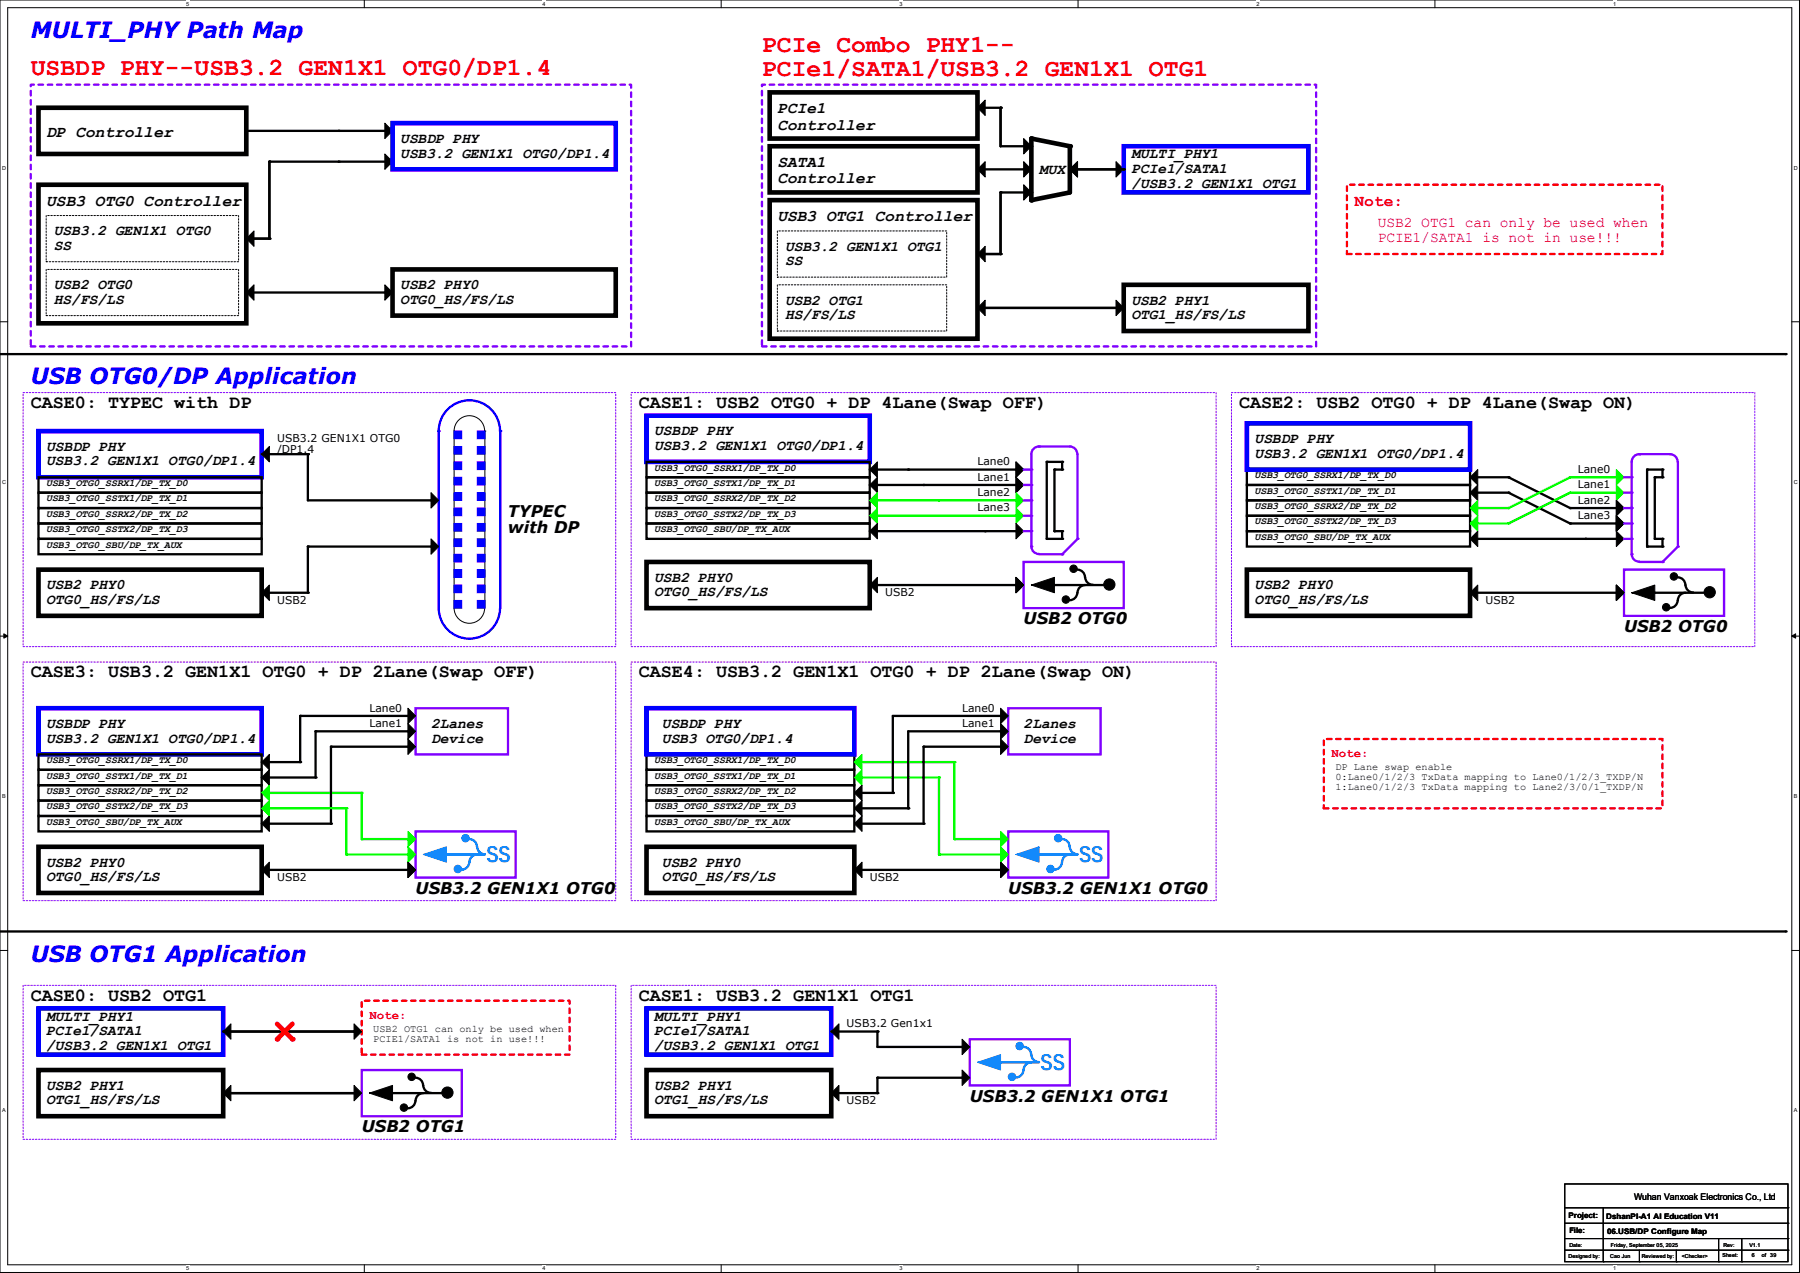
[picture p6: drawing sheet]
<svg xmlns="http://www.w3.org/2000/svg" width="297mm" height="210mm" viewBox="0 0 297 210" stroke-linecap="round" stroke-linejoin="round" font-family="sans-serif">
<path d="M0 0h296.9v209.9h-296.9zM1.3 1.3h294.4v207.4h-294.4z" fill="none" stroke="#000" stroke-width=".17"/>
<g fill="#fff">
<path d="M30.7 .1h.5v1h-.5z"/>
<path d="M30.7 208.8h.5v1h-.5z"/>
</g>
<path d="M60.1 0v1.3M60.1 208.7v1.2" fill="none" stroke="#000" stroke-width=".17"/>
<g fill="#fff">
<path d="M89.5 .1h.5v1h-.5z"/>
<path d="M89.5 208.8h.5v1h-.5z"/>
</g>
<path d="M119 0v1.3M119 208.7v1.2" fill="none" stroke="#000" stroke-width=".17"/>
<g fill="#fff">
<path d="M148.4 .1h.5v1h-.5z"/>
<path d="M148.4 208.8h.5v1h-.5z"/>
</g>
<path d="M177.9 0v1.3M177.9 208.7v1.2" fill="none" stroke="#000" stroke-width=".17"/>
<g fill="#fff">
<path d="M207.3 .1h.5v1h-.5z"/>
<path d="M207.3 208.8h.5v1h-.5z"/>
</g>
<path d="M236.8 0v1.3M236.8 208.7v1.2" fill="none" stroke="#000" stroke-width=".17"/>
<g fill="#fff">
<path d="M266.2 .1h.5v1h-.5z"/>
<path d="M266.2 208.8h.5v1h-.5z"/>
<path d="M.3 27.2h.7v1h-.7z"/>
<path d="M296 27.2h.6v1h-.6z"/>
<path d="M.3 79h.7v1h-.7z"/>
<path d="M296 79h.6v1h-.6z"/>
</g>
<path d="M0 53.1h1.3M295.7 53.1h1.2" fill="none" stroke="#000" stroke-width=".17"/>
<g fill="#fff">
<path d="M.3 130.9h.6v1h-.6z"/>
<path d="M296 130.9h.6v1h-.6z"/>
</g>
<path d="M0 104.9h1.3M295.7 104.9h1.2" fill="none" stroke="#000" stroke-width=".17"/>
<path d="M.6 104.6l.7 .3-.7 .4zM295.7 104.9l.6-.3v.7z" fill="#000" stroke="#000" stroke-width=".17"/>
<g fill="#fff">
<path d="M.3 182.7h.6v1h-.6z"/>
<path d="M296 182.7h.5v1h-.5z"/>
</g>
<path d="M0 156.8h1.3M295.7 156.8h1.2" fill="none" stroke="#000" stroke-width=".17"/>
<path d="M3.8 64.8h97.8v41.9h-97.8zM104.1 64.8h96.6v41.9h-96.6zM203.2 64.8h86.4v41.9h-86.4zM3.8 109.2h97.8v39.4h-97.8zM104.1 109.2h96.6v39.4h-96.6zM3.8 162.6h97.8v25.4h-97.8zM104.1 162.6h96.6v25.4h-96.6z" fill="none" stroke="#7f00ff" stroke-width=".17" stroke-dasharray=".3 .3"/>
<path d="M5.1 14h99v43.1h-99zM125.7 14h91.5v43.1h-91.5z" fill="none" stroke="#7f00ff" stroke-width=".38" stroke-dasharray=".8 .8"/>
<path d="M222.3 30.5h52v11.4h-52zM218.4 121.9h55.9v11.5h-55.9zM59.7 165.1h34.3v8.9h-34.3z" fill="none" stroke="#f00" stroke-width=".38" stroke-dasharray=".8 .8"/>
<g fill="none" stroke="#000" stroke-width=".38">
<path d="M161.3 17.8h3.8v6.3h5.1M40.6 21.6h24.2M64.8 26.7h-20.3v12.7h-3.9M162.6 27.9h6.3M170.2 31.7h-5.1v10.2h-3.8M176.5 27.9h8.9M0 58.4h294.6M40.6 48.3h22.9M161.3 50.8h24.1M6.4 78.7h36.8v2.6h-36.8zM106.7 78.7h36.8v2.6h-36.8zM106.7 76.2h36.8v2.5h-36.8z"/>
<path d="M205.7 77.5h36.9v2.5h-36.9zM6.4 86.4h36.8v2.5h-36.8zM6.4 83.8h36.8v2.6h-36.8zM6.4 81.3h36.8v2.5h-36.8zM6.4 88.9h36.8v2.5h-36.8zM106.7 86.4h36.8v2.5h-36.8zM106.7 83.8h36.8v2.6h-36.8zM106.7 81.3h36.8v2.5h-36.8zM205.7 85.1h36.9v2.5h-36.9zM205.7 82.6h36.9v2.5h-36.9zM205.7 80h36.9v2.6h-36.9zM205.7 87.6h36.9v2.6h-36.9z"/>
<path d="M6.4 127h36.8v2.5h-36.8zM6.4 134.6h36.8v2.6h-36.8zM6.4 132.1h36.8v2.5h-36.8zM6.4 124.5h36.8v2.5h-36.8zM6.4 129.5h36.8v2.6h-36.8zM106.7 129.5h34.3v2.6h-34.3zM106.7 124.5h34.3v2.5h-34.3zM106.7 132.1h34.3v2.5h-34.3zM106.7 127h34.3v2.5h-34.3zM106.7 134.6h34.3v2.6h-34.3z"/>
</g>
<g fill="#000">
<circle cx="165.1" cy="17.8" r=".19"/>
<circle cx="44.5" cy="26.7" r=".19"/>
<circle cx="44.5" cy="39.4" r=".19"/>
<circle cx="55.9" cy="26.7" r=".19"/>
<circle cx="55.9" cy="21.6" r=".19"/>
<circle cx="64.8" cy="21.6" r=".19"/>
<circle cx="64.8" cy="26.7" r=".19"/>
<circle cx="165.1" cy="31.7" r=".19"/>
<circle cx="168.9" cy="27.9" r=".19"/>
<circle cx="170.2" cy="31.7" r=".19"/>
<circle cx="170.2" cy="24.1" r=".19"/>
<circle cx="170.2" cy="22.9" r=".38"/>
<circle cx="170.2" cy="33" r=".38"/>
<circle cx="176.5" cy="24.1" r=".38"/>
<circle cx="185.4" cy="27.9" r=".19"/>
<circle cx="63.5" cy="48.3" r=".19"/>
<circle cx="165.1" cy="41.9" r=".19"/>
<circle cx="185.4" cy="50.8" r=".19"/>
<circle cx="294.6" cy="58.4" r=".19"/>
</g>
<g fill="none" stroke="#000" stroke-width=".76">
<path d="M6.4 17.8h34.2v7.6h-34.2zM127 15.2h34.3v7.7h-34.3zM6.4 30.5h34.2v22.8h-34.2zM127 24.1h34.3v7.6h-34.3zM127 33h34.3v22.9h-34.3zM170.2 22.9l6.3 1.2v7.6l-6.3 1.3zM64.8 44.4h36.8v7.7h-36.8zM185.4 47h30.5v7.6h-30.5zM6.4 94h36.8v7.6h-36.8zM106.7 92.7h36.8v7.6h-36.8zM205.7 94h36.9v7.6h-36.9zM6.4 139.7h36.8v7.6h-36.8z"/>
<path d="M106.7 139.7h34.3v7.6h-34.3zM6.4 176.5h30.4v7.7h-30.4zM106.7 176.5h30.5v7.7h-30.5z"/>
</g>
<g fill="#000" stroke="#000" stroke-width=".17">
<path d="M162.6 16.5v2.5l-1.3-1.2z" fill-rule="evenodd"/>
<path d="M41.9 38.1v2.5l-1.3-1.2z" fill-rule="evenodd"/>
<path d="M63.5 20.3l1.3 1.3-1.3 1.3z" fill-rule="evenodd"/>
<path d="M63.5 25.4l1.3 1.3-1.3 1.2z" fill-rule="evenodd"/>
<path d="M161.3 27.9l1.3-1.2v2.5z" fill-rule="evenodd"/>
<path d="M168.9 22.9l1.3 1.2-1.3 1.3z" fill-rule="evenodd"/>
<path d="M168.9 26.7l1.3 1.2-1.3 1.3z" fill-rule="evenodd"/>
<path d="M168.9 30.5l1.3 1.2-1.3 1.3z" fill-rule="evenodd"/>
<path d="M176.5 27.9l1.3-1.2v2.5z" fill-rule="evenodd"/>
<path d="M176.5 27.9l1.3-1.2v2.5z" fill-rule="evenodd"/>
<path d="M184.2 26.7l1.2 1.2-1.2 1.3z" fill-rule="evenodd"/>
<path d="M40.6 48.3l1.3-1.3v2.5z" fill-rule="evenodd"/>
<path d="M63.5 47l1.3 1.3-1.3 1.2z" fill-rule="evenodd"/>
<path d="M161.3 41.9l1.3-1.3v2.6z" fill-rule="evenodd"/>
<path d="M161.3 50.8l1.3-1.3v2.6z" fill-rule="evenodd"/>
<path d="M184.2 49.5l1.2 1.3-1.2 1.3z" fill-rule="evenodd"/>
</g>
<path d="M7.6 35.6h31.8v7.6h-31.8zM128.3 38.1h27.9v7.6h-27.9zM7.6 44.4h31.8v7.7h-31.8zM128.3 47h27.9v7.6h-27.9z" fill="none" stroke="#000" stroke-width=".17" stroke-dasharray=".3 .3"/>
<path d="M64.8 20.3h36.8v7.6h-36.8zM185.4 24.1h30.5v7.6h-30.5zM6.4 71.1h36.8v7.6h-36.8zM106.7 68.6h36.8v7.6h-36.8zM205.7 69.9h36.9v7.6h-36.9zM6.4 116.8h36.8v7.7h-36.8zM106.7 116.8h34.3v7.7h-34.3zM6.4 166.4h30.4v7.6h-30.4zM106.7 166.4h30.5v7.6h-30.5z" fill="none" stroke="#00f" stroke-width=".76"/>
<path d="M176.5 73.7h-5a1.25 1.25 0 0 0-1.3 1.2" fill="none" stroke="#7f00ff" stroke-width=".38"/>
<circle cx="171.5" cy="73.7" r=".19" fill="#7f00ff"/>
<path d="M170.2 74.9v15.3M176.5 73.7a1.25 1.25 0 0 1 1.3 1.2" fill="none" stroke="#7f00ff" stroke-width=".38"/>
<circle cx="170.2" cy="90.2" r=".19" fill="#7f00ff"/>
<path d="M177.8 74.9v14" fill="none" stroke="#7f00ff" stroke-width=".38"/>
<circle cx="177.8" cy="88.9" r=".19" fill="#7f00ff"/>
<path d="M275.6 74.9h-5.1a1.25 1.25 0 0 0-1.3 1.3" fill="none" stroke="#7f00ff" stroke-width=".38"/>
<circle cx="270.5" cy="74.9" r=".19" fill="#7f00ff"/>
<path d="M269.2 76.2v15.2M275.6 74.9a1.25 1.25 0 0 1 1.2 1.3" fill="none" stroke="#7f00ff" stroke-width=".38"/>
<path d="M44.5 73.7v2.5l-1.3-1.3z" fill-rule="evenodd" fill="#000" stroke="#000" stroke-width=".17"/>
<circle cx="269.2" cy="91.4" r=".19" fill="#7f00ff"/>
<path d="M276.9 76.2v14" fill="none" stroke="#7f00ff" stroke-width=".38"/>
<circle cx="276.9" cy="90.2" r=".19" fill="#7f00ff"/>
<path d="M43.2 74.9h7.6M248.9 78.7l10.2 5.1M174 87.6v-10.1h1.3v-1.3h-2.6v12.7M273.1 88.9v-10.2h1.2v-1.2h-2.5v12.7" fill="none" stroke="#000" stroke-width=".38"/>
<g fill="#000">
<circle cx="50.8" cy="74.9" r=".19"/>
<circle cx="172.7" cy="76.2" r=".19"/>
<circle cx="174" cy="77.5" r=".19"/>
<circle cx="175.3" cy="77.5" r=".19"/>
<circle cx="175.3" cy="76.2" r=".19"/>
<circle cx="271.8" cy="77.5" r=".19"/>
<circle cx="273.1" cy="78.7" r=".19"/>
<circle cx="274.3" cy="77.5" r=".19"/>
<circle cx="274.3" cy="78.7" r=".19"/>
<circle cx="174" cy="87.6" r=".19"/>
<circle cx="259.1" cy="83.8" r=".19"/>
<circle cx="273.1" cy="88.9" r=".19"/>
</g>
<g fill="#000" stroke="#000" stroke-width=".17">
<path d="M144.8 76.2v2.5l-1.3-1.2z" fill-rule="evenodd"/>
<path d="M167.6 76.2l1.3 1.3-1.3 1.2z" fill-rule="evenodd"/>
<path d="M167.6 76.2l1.3 1.3-1.3 1.2z" fill-rule="evenodd"/>
<path d="M242.6 78.7l1.2-1.2v2.5z" fill-rule="evenodd"/>
</g>
<path d="M82.5 71.1v.1a5.1 5.1 0 0 0-5.1-5.2 5.1 5.1 0 0 0-5 5.2v29.1a5.1 5.1 0 0 0 5 5.1 5.1 5.1 0 0 0 5.1-5.1" fill="none" stroke="#00f" stroke-width=".38"/>
<path d="M168.9 92.7h16.5v7.6h-16.5zM268 94h16.5v7.6h-16.5zM68.6 116.8h15.2v7.7h-15.2zM166.4 116.8h15.2v7.7h-15.2zM68.6 137.2h16.5v7.6h-16.5zM166.4 137.2h16.5v7.6h-16.5zM59.7 176.5h16.5v7.7h-16.5zM160 171.5h16.5v7.6h-16.5z" fill="none" stroke="#7f00ff" stroke-width=".38"/>
<path d="M266.7 77.5l1.3 1.2-1.3 1.3z" fill-rule="evenodd" fill="#01ff00" stroke="#01ff00" stroke-width=".17"/>
<circle cx="72.4" cy="71.1" r=".19" fill="#00f"/>
<g fill="#000" stroke="#000" stroke-width=".17">
<path d="M143.5 80l1.3-1.3v2.6z" fill-rule="evenodd"/>
<path d="M167.6 78.7l1.3 1.3-1.3 1.3z" fill-rule="evenodd"/>
<path d="M167.6 78.7l1.3 1.3-1.3 1.3z" fill-rule="evenodd"/>
</g>
<path d="M143.5 77.5h24.1" fill="none" stroke="#000" stroke-width=".38"/>
<g fill="#000">
<circle cx="149.9" cy="77.5" r=".19"/>
<circle cx="167.6" cy="77.5" r=".19"/>
</g>
<path d="M168.9 77.5h1.3" fill="none" stroke="#7f00ff" stroke-width=".38"/>
<circle cx="170.2" cy="77.5" r=".19" fill="#7f00ff"/>
<path d="M242.6 78.7h6.3M248.9 81.3l10.2 5.1" fill="none" stroke="#000" stroke-width=".38"/>
<g fill="#000">
<circle cx="248.9" cy="78.7" r=".19"/>
<circle cx="259.1" cy="86.4" r=".19"/>
</g>
<g fill="#000" stroke="#000" stroke-width=".17">
<path d="M71.1 81.3l1.3 1.3-1.3 1.2z" fill-rule="evenodd"/>
<path d="M242.6 81.3l1.2-1.3v2.6z" fill-rule="evenodd"/>
</g>
<g fill="#01ff00" stroke="#01ff00" stroke-width=".17">
<path d="M266.7 80l1.3 1.3-1.3 1.3z" fill-rule="evenodd"/>
<path d="M143.5 82.6l1.3-1.3v2.5z" fill-rule="evenodd"/>
<path d="M167.6 81.3l1.3 1.3-1.3 1.2z" fill-rule="evenodd"/>
</g>
<path d="M74.9 71.1v29.2M74.9 100.3h.1" fill="none" stroke="#000" stroke-width=".17"/>
<path d="M268 78.7h1.2" fill="none" stroke="#7f00ff" stroke-width=".38"/>
<circle cx="269.2" cy="78.7" r=".19" fill="#7f00ff"/>
<path d="M259.1 78.7h7.6" fill="none" stroke="#01ff00" stroke-width=".38"/>
<circle cx="266.7" cy="78.7" r=".19" fill="#01ff00"/>
<path d="M74.9 71.1a2.52 2.52 0 0 1 2.5-2.5 2.52 2.52 0 0 1 2.6 2.5M74.9 100.3a2.52 2.52 0 0 0 2.5 2.5 2.52 2.52 0 0 0 2.6-2.5" fill="none" stroke="#000" stroke-width=".17"/>
<path d="M143.5 80h24.1" fill="none" stroke="#000" stroke-width=".38"/>
<g fill="#000">
<circle cx="152.4" cy="80" r=".19"/>
<circle cx="167.6" cy="80" r=".19"/>
</g>
<path d="M168.9 80h1.3" fill="none" stroke="#7f00ff" stroke-width=".38"/>
<circle cx="170.2" cy="80" r=".19" fill="#7f00ff"/>
<g fill="#01ff00" stroke="#01ff00" stroke-width=".17">
<path d="M242.6 83.8l1.2-1.2v2.5z" fill-rule="evenodd"/>
<path d="M143.5 85.1l1.3-1.3v2.6z" fill-rule="evenodd"/>
<path d="M167.6 83.8l1.3 1.3-1.3 1.3z" fill-rule="evenodd"/>
</g>
<g fill="#000" stroke="#000" stroke-width=".17">
<path d="M266.7 82.6l1.3 1.2-1.3 1.3z" fill-rule="evenodd"/>
<path d="M266.7 82.6l1.3 1.2-1.3 1.3z" fill-rule="evenodd"/>
</g>
<path d="M50.8 74.9v7.7M242.6 81.3h6.3" fill="none" stroke="#000" stroke-width=".38"/>
<g fill="#000">
<circle cx="50.8" cy="74.9" r=".19"/>
<circle cx="248.9" cy="81.3" r=".19"/>
</g>
<path d="M268 81.3h1.2" fill="none" stroke="#7f00ff" stroke-width=".38"/>
<circle cx="269.2" cy="81.3" r=".19" fill="#7f00ff"/>
<path d="M259.1 81.3h7.6" fill="none" stroke="#01ff00" stroke-width=".38"/>
<circle cx="266.7" cy="81.3" r=".19" fill="#01ff00"/>
<path d="M50.8 82.6h20.3" fill="none" stroke="#000" stroke-width=".38"/>
<circle cx="71.1" cy="82.6" r=".19" fill="#000"/>
<path d="M144.8 82.6h10.1" fill="none" stroke="#01ff00" stroke-width=".38"/>
<circle cx="154.9" cy="82.6" r=".19" fill="#01ff00"/>
<path d="M168.9 82.6h1.3" fill="none" stroke="#7f00ff" stroke-width=".38"/>
<circle cx="170.2" cy="82.6" r=".19" fill="#7f00ff"/>
<path d="M80 71.1h.1M80 71.1v29.2M174 87.6h.1" fill="none" stroke="#000" stroke-width=".17"/>
<path d="M243.8 85.1v2.5l-1.2-1.2z" fill-rule="evenodd" fill="#01ff00" stroke="#01ff00" stroke-width=".17"/>
<g fill="#000" stroke="#000" stroke-width=".17">
<path d="M144.8 86.4v2.5l-1.3-1.3z" fill-rule="evenodd"/>
<path d="M266.7 85.1l1.3 1.3-1.3 1.2z" fill-rule="evenodd"/>
<path d="M266.7 85.1l1.3 1.3-1.3 1.2z" fill-rule="evenodd"/>
<path d="M266.7 85.1l1.3 1.3-1.3 1.2z" fill-rule="evenodd"/>
<path d="M266.7 85.1l1.3 1.3-1.3 1.2z" fill-rule="evenodd"/>
</g>
<path d="M174 87.6h1.3" fill="none" stroke="#000" stroke-width=".38"/>
<circle cx="175.3" cy="87.6" r=".19" fill="#000"/>
<path d="M177.8 88.9l-2.5 2.5" fill="none" stroke="#7f00ff" stroke-width=".38"/>
<circle cx="175.3" cy="91.4" r=".19" fill="#7f00ff"/>
<path d="M175.3 87.6v1.3" fill="none" stroke="#000" stroke-width=".38"/>
<circle cx="175.3" cy="88.9" r=".19" fill="#000"/>
<path d="M167.6 86.4l1.3 1.2-1.3 1.3z" fill-rule="evenodd" fill="#000" stroke="#000" stroke-width=".17"/>
<path d="M243.8 83.8h5.1" fill="none" stroke="#01ff00" stroke-width=".38"/>
<circle cx="248.9" cy="83.8" r=".19" fill="#01ff00"/>
<path d="M259.1 83.8h7.6" fill="none" stroke="#000" stroke-width=".38"/>
<circle cx="266.7" cy="83.8" r=".19" fill="#000"/>
<path d="M268 83.8h1.2" fill="none" stroke="#7f00ff" stroke-width=".38"/>
<circle cx="269.2" cy="83.8" r=".19" fill="#7f00ff"/>
<path d="M273.1 88.9h.1" fill="none" stroke="#000" stroke-width=".17"/>
<path d="M144.8 85.1h12.7" fill="none" stroke="#01ff00" stroke-width=".38"/>
<circle cx="157.5" cy="85.1" r=".19" fill="#01ff00"/>
<path d="M168.9 85.1h1.3" fill="none" stroke="#7f00ff" stroke-width=".38"/>
<circle cx="170.2" cy="85.1" r=".19" fill="#7f00ff"/>
<path d="M170.2 90.2a1.25 1.25 0 0 0 1.3 1.2M276.9 90.2l-2.6 2.5" fill="none" stroke="#7f00ff" stroke-width=".38"/>
<path d="M172.7 88.9h2.6M273.1 88.9h1.2" fill="none" stroke="#000" stroke-width=".38"/>
<g fill="#000">
<circle cx="172.7" cy="88.9" r=".19"/>
<circle cx="274.3" cy="88.9" r=".19"/>
</g>
<path d="M242.6 88.9l1.2-1.3v2.6z" fill-rule="evenodd" fill="#000" stroke="#000" stroke-width=".17"/>
<circle cx="274.3" cy="92.7" r=".19" fill="#7f00ff"/>
<path d="M274.3 88.9v1.3" fill="none" stroke="#000" stroke-width=".38"/>
<circle cx="274.3" cy="90.2" r=".19" fill="#000"/>
<g fill="#000" stroke="#000" stroke-width=".17">
<path d="M71.1 88.9l1.3 1.3-1.3 1.2z" fill-rule="evenodd"/>
<path d="M266.7 87.6l1.3 1.3-1.3 1.3z" fill-rule="evenodd"/>
</g>
<path d="M82.6 71.1v29.2" fill="none" stroke="#00f" stroke-width=".38"/>
<circle cx="82.6" cy="71.1" r=".19" fill="#00f"/>
<path d="M171.5 91.4h3.8" fill="none" stroke="#7f00ff" stroke-width=".38"/>
<circle cx="175.3" cy="91.4" r=".19" fill="#7f00ff"/>
<path d="M243.8 86.4h5.1" fill="none" stroke="#01ff00" stroke-width=".38"/>
<circle cx="248.9" cy="86.4" r=".19" fill="#01ff00"/>
<path d="M259.1 86.4h7.6" fill="none" stroke="#000" stroke-width=".38"/>
<circle cx="266.7" cy="86.4" r=".19" fill="#000"/>
<path d="M268 86.4h1.2" fill="none" stroke="#7f00ff" stroke-width=".38"/>
<circle cx="269.2" cy="86.4" r=".19" fill="#7f00ff"/>
<path d="M168.9 87.6h1.3M269.2 91.4a1.25 1.25 0 0 0 1.3 1.3" fill="none" stroke="#7f00ff" stroke-width=".38"/>
<path d="M143.5 87.6h19.1M271.8 90.2h2.5" fill="none" stroke="#000" stroke-width=".38"/>
<g fill="#000">
<circle cx="162.6" cy="87.6" r=".19"/>
<circle cx="271.8" cy="90.2" r=".19"/>
</g>
<circle cx="170.2" cy="87.6" r=".19" fill="#7f00ff"/>
<path d="M270.5 92.7h3.8" fill="none" stroke="#7f00ff" stroke-width=".38"/>
<circle cx="274.3" cy="92.7" r=".19" fill="#7f00ff"/>
<circle cx="177.1" cy="93.8" r=".61" fill="#000" stroke="#000" stroke-width=".17"/>
<path d="M242.6 88.9h19" fill="none" stroke="#000" stroke-width=".38"/>
<circle cx="261.6" cy="88.9" r=".19" fill="#000"/>
<path d="M268 88.9h1.2" fill="none" stroke="#7f00ff" stroke-width=".38"/>
<circle cx="269.2" cy="88.9" r=".19" fill="#7f00ff"/>
<path d="M50.8 90.2h20.3M162.6 87.6h5M177.8 94a1.25 1.25 0 0 1 1.2 1.3M179.1 95.3a1.25 1.25 0 0 0 1.2 1.2M276.9 95.3a1.25 1.25 0 0 1 1.2 1.2" fill="none" stroke="#000" stroke-width=".38"/>
<g fill="#000">
<circle cx="71.1" cy="90.2" r=".19"/>
<circle cx="167.6" cy="87.6" r=".19"/>
</g>
<g fill="#000" stroke="#000" stroke-width=".17">
<circle cx="183" cy="96.4" r=".93"/>
<circle cx="276.2" cy="95.1" r=".61"/>
<circle cx="282.1" cy="97.7" r=".93"/>
</g>
<path d="M154.9 82.6h12.7" fill="none" stroke="#01ff00" stroke-width=".38"/>
<circle cx="167.6" cy="82.6" r=".19" fill="#01ff00"/>
<g fill="#000" stroke="#000" stroke-width=".17">
<path d="M43.2 97.8l1.3-1.3v2.6z" fill-rule="evenodd"/>
<path d="M144.8 95.3v2.5l-1.3-1.3z" fill-rule="evenodd"/>
<path d="M167.6 95.3l1.3 1.2-1.3 1.3z" fill-rule="evenodd"/>
<path d="M167.6 95.3l1.3 1.2-1.3 1.3z" fill-rule="evenodd"/>
<path d="M167.6 95.3l1.3 1.2-1.3 1.3z" fill-rule="evenodd"/>
<path d="M170.2 96.5l3.8-1.2v2.5l-3.8-1.3h1.3z" fill-rule="evenodd"/>
<circle cx="175.9" cy="98.9" r=".61"/>
</g>
<path d="M173.9 96.5h8.2M177.8 97.8a1.25 1.25 0 0 1-1.3 1.2M179.1 96.5a1.25 1.25 0 0 0-1.3 1.3M261.6 88.9h5.1M278.1 96.5a1.25 1.25 0 0 0 1.3 1.2" fill="none" stroke="#000" stroke-width=".38"/>
<g fill="#000">
<circle cx="173.9" cy="96.5" r=".19"/>
<circle cx="266.7" cy="88.9" r=".19"/>
</g>
<path d="M259.1 78.7l-10.2 5.1" fill="none" stroke="#01ff00" stroke-width=".38"/>
<circle cx="259.1" cy="78.7" r=".19" fill="#01ff00"/>
<g fill="#000" stroke="#000" stroke-width=".17">
<path d="M243.8 96.5v2.6l-1.2-1.3z" fill-rule="evenodd"/>
<path d="M266.7 96.5l1.3 1.3-1.3 1.3z" fill-rule="evenodd"/>
<path d="M266.7 96.5l1.3 1.3-1.3 1.3z" fill-rule="evenodd"/>
<path d="M266.7 96.5l1.3 1.3-1.3 1.3z" fill-rule="evenodd"/>
<path d="M269.2 97.8l3.9-1.3v2.6l-3.9-1.3h1.3z" fill-rule="evenodd"/>
</g>
<path d="M272.9 97.8h8.3M278.1 97.8a1.25 1.25 0 0 0-1.2 1.3" fill="none" stroke="#000" stroke-width=".38"/>
<circle cx="272.9" cy="97.8" r=".19" fill="#000"/>
<path d="M157.5 85.1h10.1" fill="none" stroke="#01ff00" stroke-width=".38"/>
<circle cx="167.6" cy="85.1" r=".19" fill="#01ff00"/>
<path d="M50.8 90.2v7.6M143.5 96.5h24.1M276.8 99.1a1.25 1.25 0 0 1-1.2 1.2" fill="none" stroke="#000" stroke-width=".38"/>
<circle cx="274.9" cy="100.2" r=".61" fill="#000" stroke="#000" stroke-width=".17"/>
<g fill="#000">
<circle cx="50.8" cy="90.2" r=".19"/>
<circle cx="167.6" cy="96.5" r=".19"/>
</g>
<path d="M259.1 81.3l-10.2 5.1" fill="none" stroke="#01ff00" stroke-width=".38"/>
<circle cx="259.1" cy="81.3" r=".19" fill="#01ff00"/>
<path d="M43.2 97.8h7.6M242.6 97.8h24.1M67.3 118.1h-17.8v7.6h-6.3M147.3 118.1h17.8M67.3 120.7h-15.2v7.6M149.9 120.7h15.2M152.4 123.2h12.7" fill="none" stroke="#000" stroke-width=".38"/>
<g fill="#000">
<circle cx="50.8" cy="97.8" r=".19"/>
<circle cx="266.7" cy="97.8" r=".19"/>
<circle cx="49.5" cy="118.1" r=".19"/>
<circle cx="67.3" cy="118.1" r=".19"/>
<circle cx="165.1" cy="118.1" r=".19"/>
<circle cx="49.5" cy="125.7" r=".19"/>
<circle cx="52.1" cy="120.7" r=".19"/>
<circle cx="67.3" cy="120.7" r=".19"/>
<circle cx="165.1" cy="123.2" r=".19"/>
<circle cx="165.1" cy="120.7" r=".19"/>
</g>
<g fill="#000" stroke="#000" stroke-width=".17">
<path d="M67.3 116.8l1.3 1.3-1.3 1.3z" fill-rule="evenodd"/>
<path d="M165.1 116.8l1.3 1.3-1.3 1.3z" fill-rule="evenodd"/>
<path d="M43.2 125.7l1.3-1.2v2.5z" fill-rule="evenodd"/>
<path d="M43.2 128.3l1.3-1.3v2.5z" fill-rule="evenodd"/>
<path d="M67.3 119.4l1.3 1.3-1.3 1.2z" fill-rule="evenodd"/>
<path d="M67.3 121.9l1.3 1.3-1.3 1.3z" fill-rule="evenodd"/>
<path d="M165.1 119.4l1.3 1.3-1.3 1.2z" fill-rule="evenodd"/>
<path d="M165.1 121.9l1.3 1.3-1.3 1.3z" fill-rule="evenodd"/>
</g>
<g fill="#01ff00" stroke="#01ff00" stroke-width=".17">
<path d="M141 125.7l1.2-1.2v2.5z" fill-rule="evenodd"/>
<path d="M141 128.3l1.2-1.3v2.5z" fill-rule="evenodd"/>
</g>
<path d="M142.2 125.7h15.3" fill="none" stroke="#01ff00" stroke-width=".38"/>
<circle cx="157.5" cy="125.7" r=".19" fill="#01ff00"/>
<path d="M44.5 129.5v2.6l-1.3-1.3z" fill-rule="evenodd" fill="#01ff00" stroke="#01ff00" stroke-width=".17"/>
<path d="M141 130.8l1.2-1.3v2.6z" fill-rule="evenodd" fill="#000" stroke="#000" stroke-width=".17"/>
<path d="M43.2 128.3h8.9M54.6 123.2h12.7" fill="none" stroke="#000" stroke-width=".38"/>
<g fill="#000">
<circle cx="52.1" cy="128.3" r=".19"/>
<circle cx="67.3" cy="123.2" r=".19"/>
</g>
<g fill="#00f" stroke="#00f" stroke-width=".17">
<path d="M78.7 83.8h1.3v1.3h-1.3z" fill-rule="evenodd"/>
<path d="M78.7 73.7h1.3v1.2h-1.3z" fill-rule="evenodd"/>
<path d="M78.7 81.3h1.3v1.3h-1.3z" fill-rule="evenodd"/>
<path d="M74.9 96.5h1.3v1.3h-1.3z" fill-rule="evenodd"/>
<path d="M78.7 91.4h1.3v1.3h-1.3z" fill-rule="evenodd"/>
<path d="M74.9 88.9h1.3v1.3h-1.3z" fill-rule="evenodd"/>
<path d="M78.7 76.2h1.3v1.3h-1.3z" fill-rule="evenodd"/>
<path d="M74.9 76.2h1.3v1.3h-1.3z" fill-rule="evenodd"/>
<path d="M78.7 94h1.3v1.3h-1.3z" fill-rule="evenodd"/>
<path d="M74.9 81.3h1.3v1.3h-1.3z" fill-rule="evenodd"/>
<path d="M74.9 78.7h1.3v1.3h-1.3z" fill-rule="evenodd"/>
<path d="M74.9 86.4h1.3v1.2h-1.3z" fill-rule="evenodd"/>
<path d="M74.9 73.7h1.3v1.2h-1.3z" fill-rule="evenodd"/>
<path d="M78.7 99.1h1.3v1.2h-1.3z" fill-rule="evenodd"/>
<path d="M78.7 86.4h1.3v1.2h-1.3z" fill-rule="evenodd"/>
<path d="M78.7 78.7h1.3v1.3h-1.3z" fill-rule="evenodd"/>
<path d="M74.9 94h1.3v1.3h-1.3z" fill-rule="evenodd"/>
<path d="M78.7 71.1h1.3v1.3h-1.3z" fill-rule="evenodd"/>
<path d="M74.9 71.1h1.3v1.3h-1.3z" fill-rule="evenodd"/>
<path d="M78.7 96.5h1.3v1.3h-1.3z" fill-rule="evenodd"/>
<path d="M74.9 83.8h1.3v1.3h-1.3z" fill-rule="evenodd"/>
<path d="M78.7 88.9h1.3v1.3h-1.3z" fill-rule="evenodd"/>
<path d="M74.9 99.1h1.3v1.2h-1.3z" fill-rule="evenodd"/>
<path d="M74.9 91.4h1.3v1.3h-1.3z" fill-rule="evenodd"/>
</g>
<path d="M142.2 128.3h12.7" fill="none" stroke="#01ff00" stroke-width=".38"/>
<circle cx="154.9" cy="128.3" r=".19" fill="#01ff00"/>
<path d="M43.2 133.4l1.3-1.3v2.5z" fill-rule="evenodd" fill="#01ff00" stroke="#01ff00" stroke-width=".17"/>
<path d="M141 133.4l1.2-1.3v2.5z" fill-rule="evenodd" fill="#000" stroke="#000" stroke-width=".17"/>
<path d="M44.5 130.8h15.2" fill="none" stroke="#01ff00" stroke-width=".38"/>
<circle cx="59.7" cy="130.8" r=".19" fill="#01ff00"/>
<path d="M147.3 118.1v12.7h-5.1M54.6 123.2v12.7M152.4 123.2v12.7" fill="none" stroke="#000" stroke-width=".38"/>
<g fill="#000">
<circle cx="54.6" cy="123.2" r=".19"/>
<circle cx="147.3" cy="130.8" r=".19"/>
<circle cx="152.4" cy="123.2" r=".19"/>
</g>
<g fill="#000" stroke="#000" stroke-width=".17">
<path d="M43.2 135.9l1.3-1.3v2.6z" fill-rule="evenodd"/>
<path d="M141 135.9l1.2-1.3v2.6z" fill-rule="evenodd"/>
</g>
<path d="M44.5 133.4h12.7" fill="none" stroke="#01ff00" stroke-width=".38"/>
<circle cx="57.2" cy="133.4" r=".19" fill="#01ff00"/>
<g fill="#007fff" stroke="#007fff" stroke-width=".17">
<circle cx="76.8" cy="138.3" r=".61"/>
<circle cx="174.6" cy="138.3" r=".61"/>
</g>
<path d="M149.9 120.7v12.7h-7.7" fill="none" stroke="#000" stroke-width=".38"/>
<circle cx="149.9" cy="133.4" r=".19" fill="#000"/>
<g fill="#01ff00" stroke="#01ff00" stroke-width=".17">
<path d="M165.1 139.7l1.3 1.3-1.3 1.2z" fill-rule="evenodd"/>
<path d="M67.3 137.2l1.3 1.2-1.3 1.3z" fill-rule="evenodd"/>
</g>
<path d="M77.5 138.4a1.25 1.25 0 0 1 1.2 1.3" fill="none" stroke="#007fff" stroke-width=".38"/>
<path d="M157.5 125.7v12.7" fill="none" stroke="#01ff00" stroke-width=".38"/>
<circle cx="157.5" cy="138.4" r=".19" fill="#01ff00"/>
<path d="M78.7 139.7a1.25 1.25 0 0 0 1.3 1.2M175.3 138.4a1.25 1.25 0 0 1 1.2 1.3M176.5 139.7a1.25 1.25 0 0 0 1.3 1.2M73.7 141h6.3" fill="none" stroke="#007fff" stroke-width=".38"/>
<path d="M43.2 135.9h11.4M142.2 135.9h10.2" fill="none" stroke="#000" stroke-width=".38"/>
<g fill="#000">
<circle cx="54.6" cy="135.9" r=".19"/>
<circle cx="152.4" cy="135.9" r=".19"/>
</g>
<g fill="#01ff00" stroke="#01ff00" stroke-width=".17">
<path d="M165.1 137.2l1.3 1.2-1.3 1.3z" fill-rule="evenodd"/>
<path d="M67.3 139.7l1.3 1.3-1.3 1.2z" fill-rule="evenodd"/>
</g>
<circle cx="73.7" cy="141" r=".19" fill="#007fff"/>
<path d="M69.9 141l3.8-1.3v2.5l-3.8-1.2h1.2z" fill-rule="evenodd" fill="#007fff" stroke="#007fff" stroke-width=".17"/>
<path d="M78.7 141a1.25 1.25 0 0 0-1.2 1.2" fill="none" stroke="#007fff" stroke-width=".38"/>
<path d="M154.9 128.3v12.7" fill="none" stroke="#01ff00" stroke-width=".38"/>
<circle cx="154.9" cy="141" r=".19" fill="#01ff00"/>
<path d="M171.5 141h6.3" fill="none" stroke="#007fff" stroke-width=".38"/>
<circle cx="171.5" cy="141" r=".19" fill="#007fff"/>
<g fill="#007fff" stroke="#007fff" stroke-width=".17">
<path d="M167.6 141l3.9-1.3v2.5l-3.9-1.2h1.3z" fill-rule="evenodd"/>
<circle cx="75.5" cy="143.4" r=".61"/>
</g>
<path d="M77.4 142.2a1.25 1.25 0 0 1-1.2 1.3M176.5 141a1.25 1.25 0 0 0-1.2 1.2" fill="none" stroke="#007fff" stroke-width=".38"/>
<path d="M157.5 138.4h7.6" fill="none" stroke="#01ff00" stroke-width=".38"/>
<circle cx="165.1" cy="138.4" r=".19" fill="#01ff00"/>
<circle cx="173.3" cy="143.4" r=".61" fill="#007fff" stroke="#007fff" stroke-width=".17"/>
<path d="M175.2 142.2a1.25 1.25 0 0 1-1.2 1.3" fill="none" stroke="#007fff" stroke-width=".38"/>
<g fill="#000" stroke="#000" stroke-width=".17">
<path d="M44.5 142.2v2.6l-1.3-1.3z" fill-rule="evenodd"/>
<path d="M67.3 142.2l1.3 1.3-1.3 1.3z" fill-rule="evenodd"/>
<path d="M67.3 142.2l1.3 1.3-1.3 1.3z" fill-rule="evenodd"/>
<path d="M141 143.5l1.2-1.3v2.6z" fill-rule="evenodd"/>
<path d="M165.1 142.2l1.3 1.3-1.3 1.3z" fill-rule="evenodd"/>
<path d="M165.1 142.2l1.3 1.3-1.3 1.3z" fill-rule="evenodd"/>
</g>
<path d="M59.7 130.8v7.6" fill="none" stroke="#01ff00" stroke-width=".38"/>
<circle cx="59.7" cy="138.4" r=".19" fill="#01ff00"/>
<path d="M154.9 141h10.2" fill="none" stroke="#01ff00" stroke-width=".38"/>
<circle cx="165.1" cy="141" r=".19" fill="#01ff00"/>
<path d="M57.2 133.4v7.6" fill="none" stroke="#01ff00" stroke-width=".38"/>
<circle cx="57.2" cy="141" r=".19" fill="#01ff00"/>
<path d="M43.2 143.5h24.1M141 143.5h24.1" fill="none" stroke="#000" stroke-width=".38"/>
<g fill="#000">
<circle cx="67.3" cy="143.5" r=".19"/>
<circle cx="165.1" cy="143.5" r=".19"/>
</g>
<path d="M59.7 138.4h7.6" fill="none" stroke="#01ff00" stroke-width=".38"/>
<circle cx="67.3" cy="138.4" r=".19" fill="#01ff00"/>
<path d="M0 153.7h294.6" fill="none" stroke="#000" stroke-width=".38"/>
<circle cx="294.6" cy="153.7" r=".19" fill="#000"/>
<path d="M57.2 141h10.1" fill="none" stroke="#01ff00" stroke-width=".38"/>
<circle cx="67.3" cy="141" r=".19" fill="#01ff00"/>
<g fill="#000" stroke="#000" stroke-width=".17">
<path d="M137.2 170.2l1.2-1.3v2.6z" fill-rule="evenodd"/>
<path d="M158.8 171.5l1.2 1.2-1.2 1.3z" fill-rule="evenodd"/>
</g>
<circle cx="168.3" cy="172.6" r=".61" fill="#007fff" stroke="#007fff" stroke-width=".17"/>
<path d="M165.1 175.3h6.4M168.9 172.7a1.25 1.25 0 0 1 1.2 1.3M170.2 174a1.25 1.25 0 0 0 1.3 1.2" fill="none" stroke="#007fff" stroke-width=".38"/>
<path d="M137.2 170.2h7.6M36.8 180.3h21.6" fill="none" stroke="#000" stroke-width=".38"/>
<g fill="#000">
<circle cx="144.8" cy="170.2" r=".19"/>
<circle cx="58.4" cy="180.3" r=".19"/>
</g>
<circle cx="165.1" cy="175.3" r=".19" fill="#007fff"/>
<g fill="#007fff" stroke="#007fff" stroke-width=".17">
<path d="M161.3 175.3l3.8-1.3v2.5l-3.8-1.2h1.3z" fill-rule="evenodd"/>
<circle cx="167" cy="177.7" r=".61"/>
</g>
<path d="M168.9 176.5a1.25 1.25 0 0 1-1.3 1.3M170.2 175.3a1.25 1.25 0 0 0-1.3 1.2" fill="none" stroke="#007fff" stroke-width=".38"/>
<g fill="#000" stroke="#000" stroke-width=".17">
<path d="M38.1 168.9v2.6l-1.3-1.3z" fill-rule="evenodd"/>
<path d="M58.4 168.9l1.3 1.3-1.3 1.3z" fill-rule="evenodd"/>
<path d="M158.8 176.5l1.2 1.3-1.2 1.3z" fill-rule="evenodd"/>
<path d="M38.1 179.1v2.5l-1.3-1.3z" fill-rule="evenodd"/>
<path d="M58.4 179.1l1.3 1.2-1.3 1.3z" fill-rule="evenodd"/>
<path d="M61 180.3l3.8-1.2v2.5l-3.8-1.3h1.2z" fill-rule="evenodd"/>
<path d="M137.2 180.3l1.2-1.2v2.5z" fill-rule="evenodd"/>
<circle cx="67.9" cy="177.7" r=".61"/>
<circle cx="66.7" cy="182.7" r=".61"/>
<circle cx="73.8" cy="180.3" r=".93"/>
</g>
<path d="M36.8 170.2h21.6M68.6 177.8a1.25 1.25 0 0 1 1.2 1.3M69.9 179.1a1.25 1.25 0 0 0 1.2 1.2M144.8 170.2v2.5h14M158.8 177.8h-14v2.5h-7.6M36.8 180.3h21.6M64.6 180.3h8.3M68.5 181.6a1.25 1.25 0 0 1-1.2 1.2M69.9 180.3a1.25 1.25 0 0 0-1.3 1.3" fill="none" stroke="#000" stroke-width=".38"/>
<g fill="#000">
<circle cx="58.4" cy="170.2" r=".19"/>
<circle cx="144.8" cy="170.2" r=".19"/>
<circle cx="144.8" cy="177.8" r=".19"/>
<circle cx="158.8" cy="177.8" r=".19"/>
<circle cx="158.8" cy="172.7" r=".19"/>
<circle cx="58.4" cy="180.3" r=".19"/>
<circle cx="64.6" cy="180.3" r=".19"/>
<circle cx="144.8" cy="180.3" r=".19"/>
</g>
<path d="M48.3 168.9l-2.6 2.6" fill="none" stroke="#f00" stroke-width=".76"/>
<circle cx="45.7" cy="171.5" r=".38" fill="#f00"/>
<path d="M45.7 168.9l2.6 2.6" fill="none" stroke="#f00" stroke-width=".76"/>
<circle cx="48.3" cy="171.5" r=".38" fill="#f00"/>
<g fill="none" stroke="#000" stroke-width=".17">
<path d="M258.2 195.3h36.8v12.9h-36.8zM258.2 199.3h36.8M264.5 199.3v8.9M295 199.3h.1M258.2 201.8h36.8M258.2 204.3h36.8M258.2 206.2h36.8M264.5 208.2h.1M270.5 208.2h.1M270.5 206.2v2M276.6 208.2h.1M276.6 206.2v2"/>
<path d="M283.6 208.2h.1M283.6 204.3v3.9M287.4 208.2h.1M287.4 204.3v3.9M295 201.8h.1M295 204.3h.1M295 206.2h.1"/>
</g>
<g font-size="4.1" fill="#f00">
<text x="125.7" y="8.5">PCIe Combo PHY1--</text>
<text x="5.1" y="12.3">USBDP PHY--USB3.2 GEN1X1 OTG0/DP1.4</text>
<text x="125.7" y="12.6">PCIe1/SATA1/USB3.2 GEN1X1 OTG1</text>
</g>
<g font-size="3.7" fill="#00f">
<text x="5.1" y="6.3">MULTI_PHY Path Map</text>
<text x="5.1" y="63.4">USB OTG0/DP Application</text>
<text x="5.1" y="158.7">USB OTG1 Application</text>
</g>
<g font-size="3.7" fill="#007fff">
<text x="80.3" y="142">SS</text>
<text x="178.1" y="142">SS</text>
<text x="171.7" y="176.3">SS</text>
</g>
<g font-size="3">
<text x="5.1" y="67.3">CASE0: TYPEC with DP</text>
<text x="105.4" y="67.3">CASE1: USB2 OTG0 + DP 4Lane(Swap OFF)</text>
<text x="204.5" y="67.3">CASE2: USB2 OTG0 + DP 4Lane(Swap ON)</text>
<text x="5.1" y="111.8">CASE3: USB3.2 GEN1X1 OTG0 + DP 2Lane(Swap OFF)</text>
<text x="105.4" y="111.8">CASE4: USB3.2 GEN1X1 OTG0 + DP 2Lane(Swap ON)</text>
<text x="5.1" y="165.1">CASE0: USB2 OTG1</text>
<text x="105.4" y="165.1">CASE1: USB3.2 GEN1X1 OTG1</text>
</g>
<g font-size="2.7">
<text x="7.6" y="22.5">DP Controller</text>
<text x="128.3" y="18.7">PCIe1</text>
<text x="128.3" y="21.4">Controller</text>
<text x="128.3" y="27.6">SATA1</text>
<text x="7.6" y="34">USB3 OTG0 Controller</text>
<text x="128.3" y="30.3">Controller</text>
<text x="128.3" y="36.5">USB3 OTG1 Controller</text>
<text x="83.8" y="85.2">TYPEC</text>
<text x="83.8" y="87.9">with DP</text>
<text x="168.9" y="103">USB2 OTG0</text>
<text x="268" y="104.3">USB2 OTG0</text>
<text x="68.6" y="147.4">USB3.2 GEN1X1 OTG0</text>
<text x="166.4" y="147.4">USB3.2 GEN1X1 OTG0</text>
<text x="160" y="181.7">USB3.2 GEN1X1 OTG1</text>
<text x="59.7" y="186.8">USB2 OTG1</text>
</g>
<text font-size="2.7" fill="#f00" x="223.5" y="34">Note:</text>
<g font-size="2.4">
<text x="66" y="23.6">USBDP PHY</text>
<text x="66" y="26">USB3.2 GEN1X1 OTG0/DP1.4</text>
<text x="171.4" y="28.7">MUX</text>
<text x="186.7" y="26.1">MULTI_PHY1</text>
<text x="186.7" y="28.5">PCIe1/SATA1</text>
<text x="186.7" y="30.9">/USB3.2 GEN1X1 OTG1</text>
<text x="8.9" y="38.8">USB3.2 GEN1X1 OTG0</text>
<text x="8.9" y="41.2">SS</text>
<text x="129.5" y="41.4">USB3.2 GEN1X1 OTG1</text>
<text x="8.9" y="47.7">USB2 OTG0</text>
<text x="66" y="47.7">USB2 PHY0</text>
<text x="129.5" y="43.8">SS</text>
<text x="8.9" y="50.1">HS/FS/LS</text>
<text x="66" y="50.1">OTG0_HS/FS/LS</text>
<text x="129.5" y="50.2">USB2 OTG1</text>
<text x="129.5" y="52.7">HS/FS/LS</text>
<text x="186.7" y="50.2">USB2 PHY1</text>
<text x="186.7" y="52.7">OTG1_HS/FS/LS</text>
<text x="107.9" y="71.8">USBDP PHY</text>
<text x="7.6" y="74.4">USBDP PHY</text>
<text x="7.6" y="76.8">USB3.2 GEN1X1 OTG0/DP1.4</text>
<text x="107.9" y="74.3">USB3.2 GEN1X1 OTG0/DP1.4</text>
<text x="207" y="73.1">USBDP PHY</text>
<text x="207" y="75.5">USB3.2 GEN1X1 OTG0/DP1.4</text>
<text x="107.9" y="96">USB2 PHY0</text>
<text x="7.6" y="97.2">USB2 PHY0</text>
<text x="7.6" y="99.7">OTG0_HS/FS/LS</text>
<text x="107.9" y="98.4">OTG0_HS/FS/LS</text>
<text x="207" y="97.2">USB2 PHY0</text>
<text x="207" y="99.7">OTG0_HS/FS/LS</text>
<text x="7.6" y="120.1">USBDP PHY</text>
<text x="7.6" y="122.5">USB3.2 GEN1X1 OTG0/DP1.4</text>
<text x="71.1" y="120.1">2Lanes</text>
<text x="71.1" y="122.5">Device</text>
<text x="109.2" y="120.1">USBDP PHY</text>
<text x="109.2" y="122.5">USB3 OTG0/DP1.4</text>
<text x="168.9" y="120.1">2Lanes</text>
<text x="168.9" y="122.5">Device</text>
<text x="7.6" y="143">USB2 PHY0</text>
<text x="109.2" y="143">USB2 PHY0</text>
<text x="7.6" y="145.4">OTG0_HS/FS/LS</text>
<text x="109.2" y="145.4">OTG0_HS/FS/LS</text>
<text x="7.6" y="168.4">MULTI_PHY1</text>
<text x="7.6" y="170.8">PCIe1/SATA1</text>
<text x="7.6" y="173.2">/USB3.2 GEN1X1 OTG1</text>
<text x="107.9" y="168.4">MULTI_PHY1</text>
<text x="107.9" y="170.8">PCIe1/SATA1</text>
<text x="107.9" y="173.2">/USB3.2 GEN1X1 OTG1</text>
<text x="7.6" y="179.8">USB2 PHY1</text>
<text x="107.9" y="179.8">USB2 PHY1</text>
<text x="7.6" y="182.2">OTG1_HS/FS/LS</text>
<text x="107.9" y="182.2">OTG1_HS/FS/LS</text>
</g>
<g font-size="2.4" fill="#f00">
<text x="227.3" y="37.5">USB2 OTG1 can only be used when</text>
<text x="227.3" y="39.9">PCIE1/SATA1 is not in use!!!</text>
</g>
<g font-size="2" fill="#f00">
<text x="219.7" y="124.9">Note:</text>
<text x="61" y="168.1">Note:</text>
</g>
<g font-size="1.8">
<text x="45.7" y="72.9">USB3.2 GEN1X1 OTG0</text>
<text x="45.7" y="74.7">/DP1.4</text>
<text x="161.3" y="76.8">Lane0</text>
<text x="161.3" y="81.8">Lane2</text>
<text x="161.3" y="79.3">Lane1</text>
<text x="260.3" y="83.1">Lane2</text>
<text x="260.3" y="80.6">Lane1</text>
<text x="260.3" y="78">Lane0</text>
<text x="161.3" y="84.4">Lane3</text>
<text x="260.3" y="85.6">Lane3</text>
<text x="45.7" y="99.6">USB2</text>
<text x="146" y="98.3">USB2</text>
<text x="245.1" y="99.6">USB2</text>
<text x="61" y="117.4">Lane0</text>
<text x="61" y="119.9">Lane1</text>
<text x="158.7" y="117.4">Lane0</text>
<text x="158.7" y="119.9">Lane1</text>
<text x="45.7" y="145.3">USB2</text>
<text x="143.5" y="145.3">USB2</text>
<text x="139.7" y="169.5">USB3.2 Gen1x1</text>
<text x="139.7" y="182.2">USB2</text>
</g>
<g font-size="1.7">
<text x="107.9" y="77.6">USB3_OTG0_SSRX1/DP_TX_D0</text>
<text x="7.6" y="80.2">USB3_OTG0_SSRX1/DP_TX_D0</text>
<text x="7.6" y="82.7">USB3_OTG0_SSTX1/DP_TX_D1</text>
<text x="107.9" y="80.2">USB3_OTG0_SSTX1/DP_TX_D1</text>
<text x="108" y="82.7">USB3_OTG0_SSRX2/DP_TX_D2</text>
<text x="207" y="84">USB3_OTG0_SSRX2/DP_TX_D2</text>
<text x="207" y="81.4">USB3_OTG0_SSTX1/DP_TX_D1</text>
<text x="207" y="78.9">USB3_OTG0_SSRX1/DP_TX_D0</text>
<text x="7.6" y="87.8">USB3_OTG0_SSTX2/DP_TX_D3</text>
<text x="7.6" y="85.3">USB3_OTG0_SSRX2/DP_TX_D2</text>
<text x="107.9" y="87.8">USB3_OTG0_SBU/DP_TX_AUX</text>
<text x="107.9" y="85.3">USB3_OTG0_SSTX2/DP_TX_D3</text>
<text x="207" y="89.1">USB3_OTG0_SBU/DP_TX_AUX</text>
<text x="207" y="86.5">USB3_OTG0_SSTX2/DP_TX_D3</text>
<text x="7.6" y="90.3">USB3_OTG0_SBU/DP_TX_AUX</text>
<text x="7.6" y="125.9">USB3_OTG0_SSRX1/DP_TX_D0</text>
<text x="107.9" y="125.9">USB3_OTG0_SSRX1/DP_TX_D0</text>
<text x="7.6" y="131">USB3_OTG0_SSRX2/DP_TX_D2</text>
<text x="7.6" y="128.4">USB3_OTG0_SSTX1/DP_TX_D1</text>
<text x="107.9" y="128.4">USB3_OTG0_SSTX1/DP_TX_D1</text>
<text x="107.9" y="131">USB3_OTG0_SSRX2/DP_TX_D2</text>
<text x="220.3" y="127">DP Lane swap enable</text>
<text x="220.3" y="128.7">0:Lane0/1/2/3 TxData mapping to Lane0/1/2/3_TXDP/N</text>
<text x="220.3" y="130.3">1:Lane0/1/2/3 TxData mapping to Lane2/3/0/1_TXDP/N</text>
<text x="7.6" y="136.1">USB3_OTG0_SBU/DP_TX_AUX</text>
<text x="7.6" y="133.5">USB3_OTG0_SSTX2/DP_TX_D3</text>
<text x="107.9" y="133.5">USB3_OTG0_SSTX2/DP_TX_D3</text>
<text x="107.9" y="136.1">USB3_OTG0_SBU/DP_TX_AUX</text>
<text x="61.6" y="170.2">USB2 OTG1 can only be used when</text>
<text x="61.6" y="171.9">PCIE1/SATA1 is not in use!!!</text>
</g>
<text font-size="1.5" x="269.6" y="198">Wuhan Vanxoak Electronics Co., Ltd</text>
<g font-size="1.3">
<text x="258.8" y="201">Project:</text>
<text x="259" y="203.5">File:</text>
<text x="265" y="201.1">DshanPI-A1 AI Education V11</text>
<text x="265.2" y="203.6">06.USB/DP Configure Map</text>
</g>
<g font-size=".9">
<text x="30.7" y=".9">5</text>
<text x="89.5" y=".9">4</text>
<text x="148.4" y=".9">3</text>
<text x="207.3" y=".9">2</text>
<text x="266.2" y=".9">1</text>
<text x=".3" y="28">D</text>
<text x="296" y="28">D</text>
<text x=".3" y="79.8">C</text>
<text x="296" y="79.8">C</text>
<text x=".3" y="131.7">B</text>
<text x="296" y="131.7">B</text>
<text x=".3" y="183.5">A</text>
<text x="296" y="183.5">A</text>
<text x="30.7" y="209.6">5</text>
<text x="89.5" y="209.6">4</text>
<text x="148.4" y="209.6">3</text>
<text x="207.3" y="209.6">2</text>
<text x="258.8" y="207.6">Designed by:</text>
<text x="259" y="205.7">Date:</text>
<text x="265.7" y="207.6">Cao Jun</text>
<text x="265.8" y="205.7">Friday, September 05, 2025</text>
<text x="266.2" y="209.6">1</text>
<text x="270.9" y="207.6">Reviewed by:</text>
<text x="277.5" y="207.6">&lt;Checker&gt;</text>
<text x="284.2" y="207.4">Sheet:</text>
<text x="284.4" y="205.7">Rev:</text>
<text x="288.7" y="205.7">V1.1</text>
<text x="289.1" y="207.4">6</text>
<text x="290.7" y="207.4">of 39</text>
</g>
</svg>
